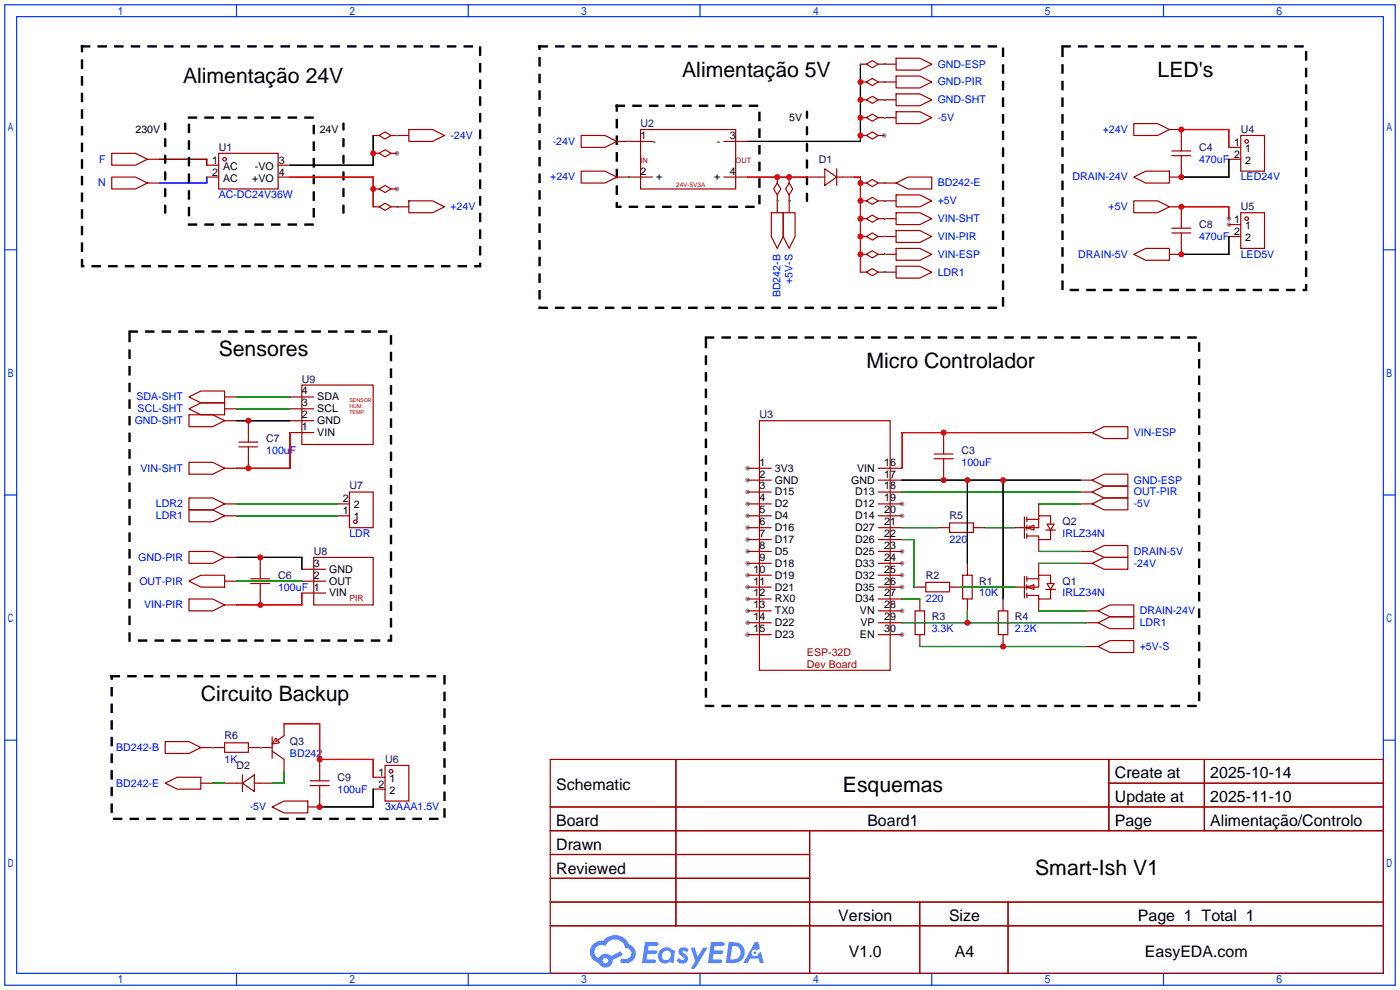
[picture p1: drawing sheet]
<svg xmlns="http://www.w3.org/2000/svg" width="299mm" height="212mm" viewBox="0 0 299 212" stroke-linecap="round" stroke-linejoin="round" font-family="sans-serif">
<g fill="#999">
<circle cx="159.8" cy="100.1" r=".51"/>
<circle cx="159.8" cy="102.6" r=".51"/>
<circle cx="159.8" cy="105.2" r=".51"/>
<circle cx="159.8" cy="107.7" r=".51"/>
<circle cx="159.8" cy="110.2" r=".51"/>
<circle cx="159.8" cy="112.8" r=".51"/>
<circle cx="159.8" cy="115.3" r=".51"/>
<circle cx="159.8" cy="117.9" r=".51"/>
<circle cx="159.8" cy="120.4" r=".51"/>
<circle cx="159.8" cy="122.9" r=".51"/>
<circle cx="159.8" cy="125.5" r=".51"/>
<circle cx="159.8" cy="128" r=".51"/>
<circle cx="159.8" cy="130.6" r=".51"/>
<circle cx="159.8" cy="133.1" r=".51"/>
<circle cx="159.8" cy="135.6" r=".51"/>
<circle cx="192.8" cy="107.7" r=".51"/>
<circle cx="192.8" cy="110.2" r=".51"/>
<circle cx="192.8" cy="117.9" r=".51"/>
<circle cx="192.8" cy="120.4" r=".51"/>
<circle cx="192.8" cy="122.9" r=".51"/>
<circle cx="192.8" cy="125.5" r=".51"/>
<circle cx="192.8" cy="130.6" r=".51"/>
<circle cx="192.8" cy="135.6" r=".51"/>
<circle cx="262.6" cy="48" r=".51"/>
<circle cx="84.8" cy="40.4" r=".51"/>
<circle cx="84.8" cy="32.8" r=".51"/>
<circle cx="189" cy="29" r=".51"/>
<circle cx="262.6" cy="46.7" r=".51"/>
</g>
<g fill="none" stroke="#03f" stroke-width=".25">
<path d="M1 1h297.2v209.6h-297.2zM3.6 3.6h292.1v204.4h-292.1zM50.5 1v2.6M100.1 1v2.6M149.6 1v2.6M199.1 1v2.6M248.7 1v2.6M1 53.4h2.6M295.7 53.4h2.5M1 105.8h2.6M295.7 105.8h2.5M1 158.2h2.6"/>
<path d="M295.7 158.2h2.5M50.5 208v2.6M100.1 208v2.6M149.6 208v2.6M199.1 208v2.6M248.7 208v2.6"/>
</g>
<g fill="none" stroke="#a10000" stroke-width=".25">
<path d="M117.6 162.3h178.1v45.7h-178.1zM117.6 172.5h178.1M117.6 177.5h178.1M144.5 162.3v35.6M173 177.5v30.5M237 162.3v15.2M237 167.4h58.7M257.4 162.3v15.2M117.6 182.6h55.4M117.6 192.8h178.1M117.6 187.7h55.4M117.6 197.9h178.1"/>
<path d="M196.6 192.8v15.2M215.4 192.8v15.2"/>
</g>
<g fill="#5487ff">
<path d="M145.3 202.7a1.3 1.3 0 0 1 1.9 .3l-.4 .6a.54 .54 0 0 0-.9-.2l.1 .2a1.34 1.34 0 0 1 .9 1.8 1.47 1.47 0 0 1-2.3-.1l.5-.6 .8 .5a.31 .31 0 0 0 .4-.3 .31 .31 0 0 0-.3-.4 1.12 1.12 0 0 1-.7-1.8z"/>
<path d="M147.6 202.5h.9l.6 2 1.2-2h.9l-2.7 4.6h-.9l1-1.7z"/>
<path d="M137.8 201.4h1.7a1.31 1.31 0 0 1 1.2 .2 .4 .4 0 0 1-.3 .5l-1.8 .1-.1 .9h1.6a.4 .4 0 0 1 .4 .4 .4 .4 0 0 1-.5 .4h-1.6l-.2 1.2h1.4a.46 .46 0 0 1 .5 0 .46 .46 0 0 1 .1 .5l-.4 .2h-2.6z"/>
<path d="M151.9 201.4h1.7a1.32 1.32 0 0 1 1.2 .2 .39 .39 0 0 1-.3 .5l-1.8 .1-.1 .9h1.6a.4 .4 0 0 1 .4 .4 .4 .4 0 0 1-.4 .4h-1.7l-.2 1.2h1.4a.46 .46 0 0 1 .5 0 .46 .46 0 0 1 .1 .5l-.4 .2h-2.6z"/>
<path d="M161.3 201.4h.8l.3 1.3-.6 .4a.75 .75 0 0 0-1.1 .3 .75 .75 0 0 0 .5 1 .75 .75 0 0 0 .9-.7l.5-.2 .6 2.3h-.8l-.3-.9h-1.8l-.5 .9h-1z"/>
<path d="M155.7 201.4l-.6 4.4h1.5a2.27 2.27 0 0 0 2.6-2.2 2.27 2.27 0 0 0-2.7-2.2zM156.5 202.1a1.5 1.5 0 0 1 1.8 1.6 1.5 1.5 0 0 1-1.9 1.4h-.3z"/>
<path d="M141.2 203a1.6 1.6 0 0 0-.3 2.3 1.6 1.6 0 0 0 2.3 .2l.7 .3 .3-2.4-.1-.3-.5-.1a1.58 1.58 0 0 0-2.4 0zM141.8 203.5a.98 .98 0 0 1 1.6 .4 .98 .98 0 0 1-1.1 1.3 .94 .94 0 0 1-.9-.7 .94 .94 0 0 1 .4-1z"/>
<path d="M126.8 201.8a2.37 2.37 0 0 0 1.1 4 1.54 1.54 0 0 0 1.8 1 1.54 1.54 0 0 0 1.2-1.6l2.2-1.1-.5-.8-2 1a1.57 1.57 0 0 0-2.7 .5 1.5 1.5 0 0 1-.7-2.1 1.5 1.5 0 0 1 2.2-.5 2.23 2.23 0 0 1 2.3-1.4 2.23 2.23 0 0 1 2 1.8 1.16 1.16 0 0 1 1.2 1.1 1.16 1.16 0 0 1-1.1 1.2h-.7a.47 .47 0 0 0-.5 .4 .47 .47 0 0 0 .4 .5 2.17 2.17 0 0 0 2.5-.9 2.17 2.17 0 0 0-.3-2.7l-.8-.4a3.2 3.2 0 0 0-5.5-.7l-1.1 .1zM128.8 205.3a.6 .6 0 0 1 1.2 0 .6 .6 0 0 1-1.2 0z"/>
<circle cx="161.4" cy="203.6" r=".28"/>
</g>
<path d="M34 34h10.2v1.3" fill="none" stroke="#630" stroke-width=".25"/>
<path d="M44.2 37.8v1.3h-10.2" fill="none" stroke="#00f" stroke-width=".25"/>
<g fill="none" stroke="#a10000" stroke-width=".25">
<path d="M183.9 13.7h1.3M183.9 17.5h1.3M185.2 13.7l1.2-.7 1.3 .7-1.3 .8zM185.2 17.5l1.2-.7 1.3 .7-1.3 .8zM187.7 13.7h3.8M187.7 17.5h3.8M191.5 12.4h5.1l2.5 1.3-2.5 1.3h-5.1zM191.5 16.3h5.1l2.5 1.2-2.5 1.3h-5.1zM23.9 32.8h5.1l2.5 1.2-2.5 1.3h-5.1zM23.9 37.8h5.1l2.5 1.3-2.5 1.3h-5.1zM31.5 34h2.5M31.5 39.1h2.5"/>
<path d="M44.2 35.3h2.5M44.2 37.8h2.5M46.7 32.8h12.7v7.6h-12.7zM59.4 35.3h2.6M59.4 37.8h2.6M79.8 29h1.2M79.8 32.8h1.2M81 32.8l1.3-.8 1.3 .8-1.3 .7zM81 29l1.3-.8 1.3 .8-1.3 .7zM83.6 29h3.8M83.6 32.8h1.2M87.4 27.7h5.1l2.5 1.3-2.5 1.2h-5.1z"/>
<path d="M124.2 29h5.1l2.5 1.2-2.5 1.3h-5.1zM124.2 36.6h5.1l2.5 1.2-2.5 1.3h-5.1zM131.8 37.8h7.6M131.8 30.2h7.6M136.9 27.7h20.3v12.7h-20.3zM154.7 37.8h5.1M154.7 30.2h5.1M166.1 39.1l.8 1.3-.8 1.3-.7-1.3zM166.1 37.8v1.3M168.7 39.1l.7 1.3-.7 1.3-.8-1.3zM168.7 37.8v1.3M172.5 37.8h3.8"/>
<path d="M176.3 36.1l2.5 1.7-2.5 1.8zM178.8 37.8h3.8M178.8 36.1v3.5M183.9 39.1h1.3M183.9 21.3h1.3M183.9 25.1h1.3M183.9 29h1.3M185.2 21.3l1.2-.7 1.3 .7-1.3 .8zM185.2 25.1l1.2-.7 1.3 .7-1.3 .8zM185.2 39.1l1.2-.7 1.3 .7-1.3 .8zM185.2 29l1.2-.8 1.3 .8-1.3 .7zM187.7 39.1h3.8"/>
<path d="M187.7 21.3h3.8M187.7 25.1h3.8M187.7 29h1.3M191.5 20.1h5.1l2.5 1.2-2.5 1.3h-5.1zM191.5 23.9h5.1l2.5 1.2-2.5 1.3h-5.1zM191.5 39.1l2.6-1.3h5v2.6h-5zM242.3 26.4h5.1l2.5 1.3-2.5 1.3h-5.1zM242.3 37.8l2.6-1.2h5v2.5h-5zM249.9 27.7h2.6v4.6M250.4 32.3h4.1M250.4 33.3h4.1M252.5 33.3v4.5h-2.6"/>
<path d="M262.6 34h2.6M262.6 31.5h2.6M265.2 29h5.1v7.6h-5.1zM79.8 44.2h1.2M79.8 40.4h1.2M81 40.4l1.3-.8 1.3 .8-1.3 .7zM81 44.2l1.3-.8 1.3 .8-1.3 .8zM83.6 44.2h3.8M83.6 40.4h1.2M87.4 42.9h5.1l2.5 1.3-2.5 1.3h-5.1zM164.8 45.5h2.6v5l-1.3 2.6-1.3-2.6zM166.1 41.7v3.8"/>
<path d="M167.4 45.5h2.5v5l-1.2 2.6-1.3-2.6zM168.7 41.7v3.8M183.9 50.5h1.3M183.9 58.2h1.3M183.9 54.4h1.3M183.9 46.7h1.3M183.9 42.9h1.3M185.2 58.2l1.2-.8 1.3 .8-1.3 .7zM185.2 54.4l1.2-.8 1.3 .8-1.3 .7zM185.2 50.5l1.2-.7 1.3 .7-1.3 .8zM185.2 46.7l1.2-.7 1.3 .7-1.3 .8zM185.2 42.9l1.2-.7 1.3 .7-1.3 .8z"/>
<path d="M187.7 50.5h3.8M187.7 58.2h3.8M187.7 54.4h3.8M187.7 46.7h3.8M187.7 42.9h3.8M191.5 56.9h5.1l2.5 1.3-2.5 1.2h-5.1zM191.5 53.1h5.1l2.5 1.3-2.5 1.2h-5.1zM191.5 49.3h5.1l2.5 1.2-2.5 1.3h-5.1zM191.5 45.5h5.1l2.5 1.2-2.5 1.3h-5.1zM191.5 41.7h5.1l2.5 1.2-2.5 1.3h-5.1zM242.3 54.4l2.6-1.3h5v2.5h-5zM242.3 42.9h5.1l2.5 1.3-2.5 1.3h-5.1z"/>
<path d="M249.9 44.2h2.6v4.6M250.4 48.8h4.1M250.4 49.8h4.1M252.5 49.8v4.6h-2.6M262.6 48h2.6M262.6 50.5h2.6M265.2 45.5h5.1v7.6h-5.1zM40.4 98.8h5.1l2.5 1.3-2.5 1.2h-5.1zM40.4 88.6h5.1l2.5 1.3-2.5 1.3h-5.1zM40.4 87.4l2.5-1.3h5.1v2.5h-5.1zM40.4 84.8l2.5-1.2h5.1v2.5h-5.1zM48 89.9h2.5"/>
<path d="M48 87.4h2.5M48 84.8h2.5M51.1 94.5h4M51.1 95.5h4M53.1 89.9v4.6M53.1 95.5v4.6M62 92.5h5.1M62 89.9h5.1M62 87.4h5.1M62 84.8h5.1M64.5 82.3h15.3v12.7h-15.3zM162.3 89.9h27.9v53.4h-27.9z"/>
<path d="M199.6 97h4.1M199.6 98h4.1M201.7 92.5v4.5M201.7 98v4.6M230.9 92.5h2.5M233.4 92.5l2.6-1.3h5v2.5h-5zM40.4 106.4h5.1l2.5 1.3-2.5 1.3h-5.1zM40.4 109h5.1l2.5 1.2-2.5 1.3h-5.1zM40.4 117.9h5.1l2.5 1.2-2.5 1.3h-5.1zM48 100.1h2.5M48 107.7h2.5M48 110.2h2.5"/>
<path d="M48 119.1h2.5M55.6 119.1v4.6M67.1 119.1h12.7v10.2h-12.7zM72.1 107.7h2.6M72.1 110.2h2.6M74.7 105.2h5.1v7.6h-5.1zM159.8 100.1h5M159.8 102.6h5M159.8 105.2h5M159.8 107.7h5M159.8 110.2h5M159.8 112.8h5"/>
<path d="M159.8 115.3h5M159.8 117.9h5M187.7 100.1h5.1M187.7 102.6h5.1M187.7 105.2h5.1M187.7 107.7h5.1M187.7 110.2h5.1M187.7 112.8h5.1M187.7 115.3h5.1M187.7 117.9h5.1M200.4 112.8h2.5M202.9 111.8h5.1v2h-5.1z"/>
<path d="M208 112.8h2.6M216.9 112.8h2.6M218.9 110.5v4.6M219.5 112.8l1.5-.5v1zM219.5 110.5v1M219.5 112.3v1M219.5 114v1.1M219.5 111h2.5M222 107.7v2.5M222 115.3v2.6M223.5 113.3h2.1M223.8 112h1.5l-.8 1.3z"/>
<path d="M224.5 113.3v2h-2.5v-.7h-2.5M224.5 112v-1.8h-2.5v2.6h-2.5M230.9 102.6h2.5M230.9 105.2h2.5M230.9 107.7h2.5M230.9 117.9h2.5M233.4 102.6l2.6-1.3h5v2.6h-5zM233.4 105.2l2.6-1.3h5v2.5h-5zM233.4 107.7l2.6-1.3h5v2.6h-5zM233.4 117.9l2.6-1.3h5v2.5h-5zM40.4 128h5.1l2.5 1.3-2.5 1.3h-5.1zM40.4 124.2l2.5-1.3h5.1v2.6h-5.1z"/>
<path d="M48 124.2h2.5M48 129.3h2.5M53.6 123.7h4.1M53.6 124.7h4.1M55.6 124.7v4.6M64.5 126.7h5.1M64.5 124.2h5.1M64.5 121.7h5.1M159.8 120.4h5M159.8 122.9h5M159.8 125.5h5M159.8 128h5"/>
<path d="M159.8 130.6h5M159.8 133.1h5M159.8 135.6h5M187.7 120.4h5.1M187.7 122.9h5.1M187.7 125.5h5.1M187.7 128h5.1M187.7 130.6h5.1M187.7 133.1h5.1M187.7 135.6h5.1M195.3 125.5h2.6M195.6 130.6h2v5h-2z"/>
<path d="M196.6 128v2.6M196.6 135.6v2.6M197.9 124.5h5v2h-5zM202.9 125.5h2.6M205.7 122.9h2.1v5.1h-2.1zM206.8 120.4v2.5M206.8 128v2.6M213.4 130.6h2v5h-2zM214.4 128v2.6M214.4 135.6v2.6M216.9 125.5h2.6M218.9 123.2v4.6"/>
<path d="M219.5 125.5l1.5-.5v1zM219.5 123.7h2.5M219.5 123.2v1M219.5 125v1M219.5 126.7v1.1M222 120.4v2.5M222 128v2.6M223.5 126h2.1M223.8 124.7h1.5l-.8 1.3zM224.5 126v2h-2.5v-.7h-2.5M224.5 124.7v-1.8h-2.5v2.6h-2.5M230.9 120.4h2.5"/>
<path d="M232.2 130.6h2.5M232.2 133.1h2.5M232.2 138.2h2.5M233.4 120.4l2.6-1.3h5v2.6h-5zM234.7 133.1l2.5-1.3h5.1v2.6h-5.1zM234.7 130.6l2.5-1.3h5.1v2.5h-5.1zM234.7 138.2l2.5-1.3h5.1v2.5h-5.1zM35.3 158.5h5.1l2.5 1.3-2.5 1.2h-5.1zM42.9 159.8h5.1M48 158.8h5.1v2h-5.1zM53.1 159.8h5.1M58.2 157.5v4.6"/>
<path d="M58.9 157.7l.8 1.1-1.5 .2zM60.7 154.7v2.5l-1.8 1.3M35.3 167.4l2.5-1.3h5.1v2.6h-5.1zM42.9 167.4h2.6M48 167.4h3.8M51.8 167.4l2.6-1.8v3.6zM51.8 165.6v3.6M54.4 167.4h3.8M58.2 172.5l2.5-1.3h5.1v2.5h-5.1zM58.2 160.5l2.5 1.8v2.5M66.3 166.9h4.1M66.3 167.9h4.1"/>
<path d="M68.3 162.3v4.6M68.3 167.9v4.6h-2.5M79.8 166.1h2.5M79.8 168.7h2.5M82.3 163.6h5.1v7.6h-5.1z"/>
<circle cx="48" cy="34" r=".38"/>
<circle cx="266.4" cy="30.2" r=".38"/>
<circle cx="266.4" cy="46.7" r=".38"/>
<circle cx="75.9" cy="111.5" r=".38"/>
<circle cx="83.6" cy="164.8" r=".38"/>
</g>
<path d="M17.5 9.9h85.1v47h-85.1zM115.3 9.9h99.1v55.9h-99.1zM227.1 9.9h52v52.1h-52zM40.4 25.1h26.7v22.9h-26.7zM131.8 22.6h30.5v21.6h-30.5zM35.3 45.5v-19.1M73.4 45.5v-19.1M172.5 42.9v-19M27.7 70.9h55.9v66h-55.9zM150.9 72.1h105.4v78.8h-105.4zM23.9 144.5h71.1v30.5h-71.1z" fill="none" stroke="#000" stroke-width=".51" stroke-dasharray="1.5 2"/>
<path d="M62 37.8h17.8v6.4M159.8 37.8h12.7M182.6 37.8h1.3v20.4M252.5 27.7h10.1v3.8M252.5 44.2h10.1v2.5M62 92.5v7.6h-11.5M230.9 92.5h-38.1v7.6M64.5 126.7v2.6h-14M60.7 154.7h7.6v7.6h11.5v3.8" fill="none" stroke="#f00" stroke-width=".25"/>
<g fill="none" stroke="#008700" stroke-width=".25">
<path d="M189 13.7h.1M189 17.5h.1M84.8 29h.1M134.4 30.2h.1M134.4 37.8h.1M189 21.3h.1M189 25.1h.1M189 39.1h.1M84.8 44.2h.1M166.1 42.9h.1M168.7 42.9h.1M189 58.2h.1"/>
<path d="M189 54.4h.1M189 50.5h.1M189 46.7h.1M189 42.9h.1M50.5 84.8h11.5M50.5 87.4h11.5M50.5 107.7h21.6M50.5 110.2h21.6M192.8 105.2h38.1M192.8 115.3h2.5v10.2M192.8 112.8h7.6M210.6 112.8h6.3"/>
<path d="M222 107.7h8.9M222 117.9h8.9M50.5 124.2h14M192.8 133.1h39.4M192.8 128h3.8M196.6 138.2h35.6M205.5 125.5h11.4M206.8 130.6v2.5M222 130.6h10.2M222 120.4h8.9M45.5 159.8h.1M55.6 159.8h.1"/>
<path d="M45.5 167.4h2.5M60.7 164.8v2.6h-2.5"/>
</g>
<path d="M183.9 13.7v16.5h-24.1M79.8 29v6.3h-17.8M262.6 34v3.8h-10.1M262.6 50.5v3.9h-10.1M50.5 89.9h11.5M50.5 119.1h14v2.6M192.8 102.6h38.1M206.8 102.6v17.8M214.4 102.6v25.4M79.8 168.7v3.8h-11.5" fill="none" stroke="#000" stroke-width=".25"/>
<g fill="#c00">
<circle cx="166.1" cy="37.8" r=".63"/>
<circle cx="168.7" cy="37.8" r=".63"/>
<circle cx="55.6" cy="119.1" r=".63"/>
<circle cx="55.6" cy="129.3" r=".63"/>
<circle cx="53.1" cy="100.1" r=".63"/>
<circle cx="53.1" cy="89.9" r=".63"/>
<circle cx="183.9" cy="29" r=".63"/>
<circle cx="183.9" cy="25.1" r=".63"/>
<circle cx="183.9" cy="21.3" r=".63"/>
<circle cx="183.9" cy="17.5" r=".63"/>
<circle cx="183.9" cy="50.5" r=".63"/>
<circle cx="183.9" cy="46.7" r=".63"/>
<circle cx="183.9" cy="54.4" r=".63"/>
<circle cx="183.9" cy="42.9" r=".63"/>
<circle cx="183.9" cy="39.1" r=".63"/>
<circle cx="201.7" cy="92.5" r=".63"/>
<circle cx="206.8" cy="133.1" r=".63"/>
<circle cx="252.5" cy="27.7" r=".63"/>
<circle cx="252.5" cy="37.8" r=".63"/>
<circle cx="79.8" cy="40.4" r=".63"/>
<circle cx="79.8" cy="32.8" r=".63"/>
<circle cx="252.5" cy="44.2" r=".63"/>
<circle cx="252.5" cy="54.4" r=".63"/>
<circle cx="206.8" cy="102.6" r=".63"/>
<circle cx="201.7" cy="102.6" r=".63"/>
<circle cx="214.4" cy="102.6" r=".63"/>
<circle cx="68.3" cy="162.3" r=".63"/>
<circle cx="68.3" cy="172.5" r=".63"/>
<circle cx="214.4" cy="138.2" r=".63"/>
</g>
<g font-size="4.5">
<text x="39.1" y="17.7">Alimentação 24V</text>
<text x="145.8" y="16.4">Alimentação 5V</text>
<text x="247.4" y="16.4">LED's</text>
<text x="46.7" y="76.1">Sensores</text>
<text x="185.2" y="78.7">Micro Controlador</text>
<text x="42.9" y="149.8">Circuito Backup</text>
<text x="180.1" y="169.2">Esquemas</text>
<text x="221.2" y="187">Smart-Ish V1</text>
</g>
<g font-size="3.4">
<text x="238.3" y="166.4">Create at</text>
<text x="258.7" y="166.4">2025-10-14</text>
<text x="118.9" y="168.9">Schematic</text>
<text x="238.3" y="171.4">Update at</text>
<text x="258.7" y="171.4">2025-11-10</text>
<text x="118.9" y="176.5">Board</text>
<text x="185.4" y="176.5">Board1</text>
<text x="238.3" y="176.5">Page</text>
<text x="258.7" y="176.5">Alimentação/Controlo</text>
<text x="118.9" y="181.6">Drawn</text>
<text x="118.9" y="186.7">Reviewed</text>
<text x="179.2" y="196.8">Version</text>
<text x="202.8" y="196.8">Size</text>
<text x="243.2" y="196.8">Page 1 Total 1</text>
<text x="181.4" y="204.5">V1.0</text>
<text x="204.1" y="204.5">A4</text>
<text x="244.7" y="204.5">EasyEDA.com</text>
</g>
<g font-size="2.3" fill="#00f">
<text x="200.4" y="14.4">GND-ESP</text>
<text x="200.4" y="18.3">GND-PIR</text>
<text x="200.4" y="22.1">GND-SHT</text>
<text x="96.3" y="29.7">-24V</text>
<text x="200.4" y="25.9">-5V</text>
<text x="235.7" y="28.4">+24V</text>
<text x="21.2" y="34.8">F</text>
<text x="118.1" y="31">-24V</text>
<text x="256.3" y="34.8">470uF</text>
<text x="21" y="39.8">N</text>
<text x="117.6" y="38.6">+24V</text>
<text x="200.4" y="39.8">BD242-E</text>
<text x="229.2" y="38.6">DRAIN-24V</text>
<text x="265.2" y="38.6">LED24V</text>
<text x="46.7" y="42.4">AC-DC24V36W</text>
<text x="96.3" y="44.9">+24V</text>
<text x="200.4" y="47.5">VIN-SHT</text>
<text x="200.4" y="43.7">+5V</text>
<text x="236.9" y="44.9">+5V</text>
<text x="200.4" y="51.3">VIN-PIR</text>
<text x="256.3" y="51.3">470uF</text>
<text x="200.4" y="58.9">LDR1</text>
<text x="200.4" y="55.1">VIN-ESP</text>
<text x="230.5" y="55.1">DRAIN-5V</text>
<text x="265.2" y="55.1">LED5V</text>
<text x="166.8" y="63.6" transform="rotate(-90 166.8 63.6)">BD242-B</text>
<text x="169.4" y="60.7" transform="rotate(-90 169.4 60.7)">+5V-S</text>
<text x="29.2" y="85.6">SDA-SHT</text>
<text x="29.4" y="88.1">SCL-SHT</text>
<text x="28.8" y="90.6">GND-SHT</text>
<text x="242.3" y="93.2">VIN-ESP</text>
<text x="30" y="100.8">VIN-SHT</text>
<text x="56.9" y="97">100uF</text>
<text x="205.5" y="99.5">100uF</text>
<text x="242.3" y="103.3">GND-ESP</text>
<text x="242.3" y="105.9">OUT-PIR</text>
<text x="33.3" y="108.4">LDR2</text>
<text x="33.3" y="111">LDR1</text>
<text x="242.3" y="108.4">-5V</text>
<text x="29.5" y="119.9">GND-PIR</text>
<text x="74.7" y="114.8">LDR</text>
<text x="202.9" y="116">220</text>
<text x="227.1" y="114.8">IRLZ34N</text>
<text x="242.3" y="118.6">DRAIN-5V</text>
<text x="29.8" y="124.9">OUT-PIR</text>
<text x="242.3" y="121.1">-24V</text>
<text x="30.8" y="130">VIN-PIR</text>
<text x="59.4" y="126.2">100uF</text>
<text x="197.9" y="128.7">220</text>
<text x="209.3" y="127.5">10K</text>
<text x="227.1" y="127.5">IRLZ34N</text>
<text x="243.6" y="131.3">DRAIN-24V</text>
<text x="199.1" y="135.1">3.3K</text>
<text x="216.9" y="135.1">2.2K</text>
<text x="243.6" y="133.8">LDR1</text>
<text x="243.6" y="138.9">+5V-S</text>
<text x="24.8" y="160.5">BD242-B</text>
<text x="62" y="161.8">BD242</text>
<text x="48" y="163">1K</text>
<text x="24.8" y="168.1">BD242-E</text>
<text x="53.4" y="173.2">-5V</text>
<text x="72.1" y="169.4">100uF</text>
<text x="82.3" y="173.2">3xAAA1.5V</text>
</g>
<g font-size="2.3">
<text x="29" y="28.4">230V</text>
<text x="68.3" y="28.4">24V</text>
<text x="136.9" y="29.7">1</text>
<text x="156" y="29.7">3</text>
<text x="168.7" y="25.9">5V</text>
<text x="45.3" y="35">1</text>
<text x="59.6" y="35">3</text>
<text x="139.4" y="31">-</text>
<text x="153.2" y="31">-</text>
<text x="263.8" y="31.2">1</text>
<text x="263.8" y="33.7">2</text>
<text x="266.1" y="32.5">1</text>
<text x="266.1" y="35">2</text>
<text x="45.3" y="37.5">2</text>
<text x="47.7" y="36.3">AC</text>
<text x="47.7" y="38.8">AC</text>
<text x="53.9" y="38.8">+VO</text>
<text x="54.5" y="36.3">-VO</text>
<text x="59.6" y="37.5">4</text>
<text x="136.9" y="37.3">2</text>
<text x="140.2" y="38.6">+</text>
<text x="152.6" y="38.6">+</text>
<text x="156" y="37.3">4</text>
<text x="263.8" y="47.7">1</text>
<text x="263.8" y="50.2">2</text>
<text x="266.1" y="49">1</text>
<text x="266.1" y="51.5">2</text>
<text x="64.5" y="89.4">2</text>
<text x="64.5" y="86.8">3</text>
<text x="64.5" y="84.3">4</text>
<text x="67.8" y="88.1">SCL</text>
<text x="67.8" y="85.6">SDA</text>
<text x="64.5" y="91.9">1</text>
<text x="67.8" y="93.2">VIN</text>
<text x="67.8" y="90.6">GND</text>
<text x="162.3" y="99.5">1</text>
<text x="165.6" y="100.8">3V3</text>
<text x="183.2" y="100.8">VIN</text>
<text x="189" y="99.5">16</text>
<text x="73.3" y="107.4">2</text>
<text x="162.3" y="102.1">2</text>
<text x="162.3" y="104.6">3</text>
<text x="162.3" y="107.2">4</text>
<text x="165.6" y="103.3">GND</text>
<text x="165.6" y="105.9">D15</text>
<text x="181.9" y="103.3">GND</text>
<text x="182.8" y="105.9">D13</text>
<text x="189" y="102.1">17</text>
<text x="189" y="104.6">18</text>
<text x="189" y="107.2">19</text>
<text x="73.3" y="109.9">1</text>
<text x="75.6" y="111.2">1</text>
<text x="75.6" y="108.7">2</text>
<text x="162.3" y="109.7">5</text>
<text x="162.3" y="112.2">6</text>
<text x="165.6" y="108.4">D2</text>
<text x="165.6" y="111">D4</text>
<text x="165.6" y="113.5">D16</text>
<text x="182.8" y="108.4">D12</text>
<text x="182.8" y="111">D14</text>
<text x="182.8" y="113.5">D27</text>
<text x="189" y="109.7">20</text>
<text x="189" y="112.2">21</text>
<text x="162.3" y="114.8">7</text>
<text x="162.3" y="117.3">8</text>
<text x="162.3" y="119.9">9</text>
<text x="165.6" y="116">D17</text>
<text x="165.6" y="118.6">D5</text>
<text x="182.8" y="116">D26</text>
<text x="182.8" y="118.6">D25</text>
<text x="189" y="114.8">22</text>
<text x="189" y="117.3">23</text>
<text x="189" y="119.9">24</text>
<text x="67.1" y="123.7">2</text>
<text x="67.1" y="121.1">3</text>
<text x="70.4" y="124.9">OUT</text>
<text x="70.4" y="122.4">GND</text>
<text x="161.1" y="122.4">10</text>
<text x="161.1" y="124.9">11</text>
<text x="165.6" y="121.1">D18</text>
<text x="165.6" y="123.7">D19</text>
<text x="182.8" y="121.1">D33</text>
<text x="182.8" y="123.7">D32</text>
<text x="189" y="122.4">25</text>
<text x="189" y="124.9">26</text>
<text x="67.1" y="126.2">1</text>
<text x="70.4" y="127.5">VIN</text>
<text x="161.1" y="127.5">12</text>
<text x="161.1" y="130">13</text>
<text x="165.6" y="126.2">D21</text>
<text x="165.6" y="128.7">RX0</text>
<text x="165.6" y="131.3">TX0</text>
<text x="182.8" y="126.2">D35</text>
<text x="182.8" y="128.7">D34</text>
<text x="183.8" y="131.3">VN</text>
<text x="189" y="127.5">27</text>
<text x="189" y="130">28</text>
<text x="161.1" y="132.6">14</text>
<text x="161.1" y="135.1">15</text>
<text x="165.6" y="133.8">D22</text>
<text x="165.6" y="136.4">D23</text>
<text x="183.8" y="136.4">EN</text>
<text x="183.9" y="133.8">VP</text>
<text x="189" y="132.6">29</text>
<text x="189" y="135.1">30</text>
<text x="80.9" y="165.8">1</text>
<text x="83.2" y="167.1">1</text>
<text x="80.9" y="168.3">2</text>
<text x="83.2" y="169.6">2</text>
</g>
<g font-size="2.3" fill="#000080">
<text x="136.9" y="27.1">U2</text>
<text x="265.2" y="28.4">U4</text>
<text x="46.7" y="32.2">U1</text>
<text x="175" y="34.8">D1</text>
<text x="256.3" y="32.2">C4</text>
<text x="265.2" y="44.9">U5</text>
<text x="256.3" y="48.7">C8</text>
<text x="64.5" y="81.8">U9</text>
<text x="162.3" y="89.4">U3</text>
<text x="56.9" y="94.5">C7</text>
<text x="205.5" y="97">C3</text>
<text x="74.7" y="104.6">U7</text>
<text x="202.9" y="111">R5</text>
<text x="227.1" y="112.2">Q2</text>
<text x="67.1" y="118.6">U8</text>
<text x="59.4" y="123.7">C6</text>
<text x="197.9" y="123.7">R2</text>
<text x="209.3" y="124.9">R1</text>
<text x="227.1" y="124.9">Q1</text>
<text x="199.1" y="132.6">R3</text>
<text x="216.9" y="132.6">R4</text>
<text x="48" y="158">R6</text>
<text x="62" y="159.2">Q3</text>
<text x="50.5" y="164.3">D2</text>
<text x="72.1" y="166.8">C9</text>
<text x="82.3" y="163">U6</text>
</g>
<g font-size="2.3" fill="#a00000">
<text x="172.5" y="140.2">ESP-32D</text>
<text x="172.5" y="142.7">Dev Board</text>
</g>
<text font-size="1.8" fill="#a00000" x="74.7" y="128.3">PIR</text>
<g font-size="1.6" fill="#a00000">
<text x="136.9" y="34.9">IN</text>
<text x="157.2" y="34.9">OUT</text>
</g>
<text font-size="1.4" fill="#a00000" x="144.5" y="40.1">24V-5V3A</text>
<g font-size="1.1" fill="#a00000">
<text x="74.7" y="85.8">SENSOR</text>
<text x="74.7" y="87.1">HUM.</text>
<text x="74.7" y="88.4">TEMP.</text>
</g>
</svg>
